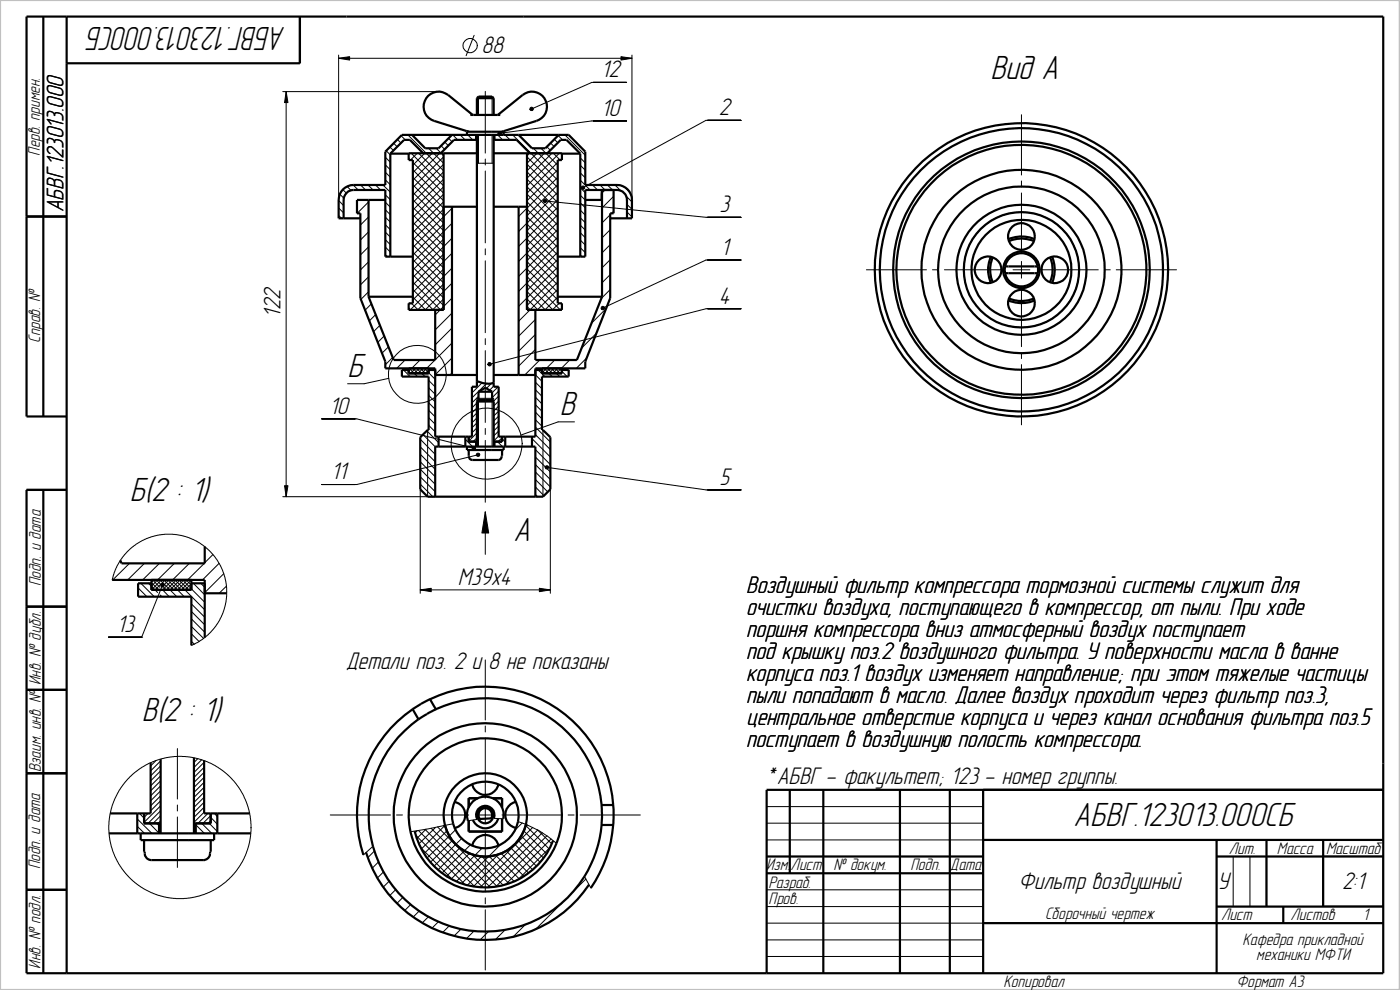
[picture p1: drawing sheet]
<svg xmlns="http://www.w3.org/2000/svg" width="297mm" height="210mm" viewBox="0 0 297 210" stroke-linecap="round" stroke-linejoin="round" font-family="sans-serif">
<g fill="none" stroke="#000" stroke-width=".21">
<path d="M60 19.4h33M60.7 19.4v86M71.8 11.7v30.7M71.8 12.4h62.3M100.6 7.5l-1.7 4.3M103 19.4v13.1M132.9 17.5h-7.3l-12.8 5.6M134.1 11.7v30.7M73.6 39.5l.9 .9M74.9 39.2l1.1 1.1M76.5 39.2l1.1 1.1M78.1 39.2l1.1 1.1"/>
<path d="M79.7 39.2l1 1.1M81.2 39.2l1.6 1.6M81.7 33.4l1.1 1M81.7 35l1.1 1M81.7 36.5l1.1 1.1M81.7 38.1l1.1 1.1M81.9 32l.9 .9M82.7 31.2l.8 .7M83.5 30.4l.8 .8M84.3 29.6l.7 .8M85.1 28.8l.9 .9M86.5 28.6l7.6 7.6"/>
<path d="M86.9 32.5l-.2 .3M87.2 32.5l6.9 6.9M87.6 34.5l6.5 6.5M87.6 37.6l6.5 6.6M87.6 39.2l6.5 6.6M87.6 36l6.5 6.6M88.5 32.5l-1.4 1.5-.4-.4M88.8 32.5l5.3 5.3M90.1 32.5l-2.5 2.6M90.9 31.5l3.2 3.1M91.7 32.5l-4.1 4.1M92.5 31.5l1.1 1"/>
<path d="M93.3 32.5l-5.7 5.7M93.6 30.9l.7 .8M93.6 32.5l.5 .6M94.1 33.3l-6.5 6.5M94.1 36.4l-6.5 6.6M94.1 39.6l-6.5 6.5M94.1 34.8l-6.5 6.6M94.1 38l-6.5 6.6M94.4 30.1l.7 .8M95.2 29.3l.7 .8M96.1 28.6l1 1.1M97.6 28.6l1.1 1.1"/>
<path d="M99.2 28.6l1.1 1.1M100.8 28.6l.2 .2M101.2 34.6h3.5M101.5 20.5v3.9M101.5 28.6v6M103 33.7v1.3M103 36.3v15.2M104.4 20.5v3.9M104.4 28.6v6M104.9 29.5l.1 .2M105.6 28.6l1 1.1M107.1 28.6l1.1 1.1"/>
<path d="M108.8 28.6l9.5 9.6M111.8 33.3l6.5 6.5M111.8 36.4l6.5 6.6M111.8 39.6l6.5 6.5M111.8 38l6.5 6.6M111.8 34.8l6.5 6.6M112.3 32.5l-.5 .6M113.2 31.5l5.1 5.1M113.9 32.5l-2.1 2.1M114.8 31.5l3.5 3.6M115.5 32.5l-3.7 3.7M116 31.1l.8 .8"/>
<path d="M116.8 30.4l.8 .7M117.1 32.5l-5.3 5.3M117.4 32.5l1.4 1.5 .4-.4M117.6 29.5l.8 .8M118.3 37.6l-8.3 8.3M118.3 34.5l-6.5 6.5M118.3 36l-6.5 6.6M118.3 39.2l-6.5 6.6M118.4 28.7l.9 1M118.7 32.5l-6.9 6.9M119 32.5l.2 .3M119.8 28.6l4.4 4.3"/>
<path d="M123.1 33.5l1.1 1M123.1 35.1l1.1 1M123.1 36.7l1.1 1M123.1 38.2l2.1 2.1M123.1 39.8l1.1 1.1M125.7 39.2l1.1 1.1M127.3 39.2l1.1 1.1-.7 .6M128.9 39.2l1.1 1.1M130.5 39.2l1.2 1.3M132.5 39.7l1.1 1.1M132.9 25.7h-7.3l-19.6 2.6M157.2 25.5h-7.4l-26.1 14.3"/>
<path d="M216.7 24.3v12.8M216.7 38.4v1.3M71.8 42.5l1.1 1.1M71.8 44.1l1.1 1.1M71.8 45.7l.7 .6M72.1 41.2l.8 .8M72.7 40.2l.8 .8M78.2 42.8l-2.4 2.5M78.2 46l-1.7 1.8M78.2 49.2l-1.7 1.7M78.2 52.4l-1.7 1.7M78.2 55.5l-1.7 1.8"/>
<path d="M78.2 58.7l-1.7 1.8M81.7 41.3l1.1 1.1M81.7 42.9l1.1 1M81.7 44.5l1.1 1.1M81.7 46.1l1.1 1M81.7 47.7l1.1 1M81.7 49.2l1.1 1.1M81.7 50.8l1.1 1.1M81.7 52.4l1.1 1.1M81.7 54l.5 .4M87.6 40.8l6.5 6.5M87.6 44l6.5 6.5"/>
<path d="M87.6 50.3l6.5 6.6M87.6 53.5l6.5 6.5M87.6 59.9l5.9 5.8M87.6 58.3l6.5 6.5M87.6 56.7l6.5 6.5M87.6 55.1l6.5 6.5M87.6 51.9l6.5 6.6M87.6 48.7l6.5 6.6M87.6 47.2l6.5 6.5M87.6 45.6l6.5 6.5M87.6 42.4l6.5 6.5M94.1 42.8l-6.5 6.5"/>
<path d="M94.1 41.2l-6.5 6.6M94.1 44.4l-6.5 6.5M94.1 47.5l-6.5 6.6M94.1 50.7l-6.5 6.6M94.1 53.9l-6.5 6.6M94.1 57.1l-6.5 6.5M95.9 44.2l-8.3 8.3M95.9 47.4l-8.3 8.3M95.9 50.5l-8.3 8.3M95.9 53.7l-8.3 8.3M95.9 56.9l-8.9 8.8M103 52.8v1.3"/>
<path d="M103 55.3v15.3M111.8 46l6.5 6.5M111.8 42.8l6.5 6.5M111.8 58.7l7.1 7M111.8 57.1l6.5 6.5M111.8 55.5l6.5 6.5M111.8 53.9l6.5 6.6M111.8 52.3l6.5 6.5M111.8 50.7l6.5 6.6M111.8 49.1l6.5 6.6M111.8 47.5l6.5 6.6M111.8 44.4l6.5 6.5"/>
<path d="M111.8 41.2l6.5 6.6M115.6 42.6l34.2 3.5h7.4M118.3 40.8l-8.3 8.3M118.3 44l-8.3 8.3M118.3 47.2l-8.3 8.3M118.3 50.3l-8.3 8.3M118.3 53.5l-8.3 8.3M118.3 56.7l-8.3 8.3M118.3 59.9l-8.3 8.3M118.3 42.4l-6.5 6.5M118.3 45.6l-6.5 6.5M118.3 48.7l-6.5 6.6"/>
<path d="M118.3 51.9l-6.5 6.6M118.3 55.1l-6.5 6.5M118.3 58.3l-6.5 6.5M123.1 41.4l1.1 1.1M123.1 43l1.1 1.1M123.1 44.6l1.1 1M123.1 46.2l1.1 1M123.1 47.8l1.1 1M123.1 49.4l1.1 1M123.1 50.9l1.1 1.1M123.1 52.5l1.1 1.1M123.1 54.1l.3 .3"/>
<path d="M129.5 45.6l-1.8 1.7M129.5 48.7l-1.8 1.8M129.5 51.9l-1.8 1.7M129.5 55.1l-1.8 1.7M129.5 58.3l-1.8 1.7M130.2 41.7l-2.5 2.4M130.2 44.8l-.4 .5M132.8 41.6l1.3 1.2M133 43.3l1.1 1.1M133 45l1.1 1M157.2 55.2h-7.4l-21.9 10.2M183.8 57.2h12.8"/>
<path d="M197.8 57.2h1.3M200.4 57.2h12.7M214.9 57.2h3.6M216.7 40.9v12.8M216.7 55.5v3.5M220.2 57.2h12.8M234.3 57.2h1.2M236.8 57.2h12.8M78.2 61.9l-1.7 1.6M78.8 64.4l-1.4 1.4M79.7 66.7l-1.3 1.4M80.6 69l-1.4 1.4"/>
<path d="M81.5 71.3l-1.4 1.3M82.4 73.6l-1.4 1.3M83.3 75.8l-1.6 1.6M85.3 79.8l.1 .1M85.6 78.5l1.4 1.4M85.9 76.4l-1.7 1.7M86.7 65.3l.4 .4M86.8 78.1l1.8 1.8M86.9 64.3l-.2 .2M87.3 64.3l1.4 1.4M87.6 63l2.7 2.7M87.6 61.4l4.3 4.3"/>
<path d="M87.6 78.1l1 1.1M88.1 78.1l-1 1.1-.4-.4M88.4 78.1l1.1 1.1M88.9 78.1l-1 1.1M89.1 76.4l-2.4 2.4M89.2 79.9h1.5M89.2 78.1l1.1 1.1 .6-.7M89.5 79.2l.7 .7M89.7 78.1l-1 1.1M90 78.1l2.3 2.4M90.8 78.1l.1 .2M91.9 78.5l.4 .4"/>
<path d="M92.3 76.4l-2.8 2.8M94.1 60.2l-5.5 5.5M94.1 63.4l-2.3 2.3M95.9 60.1l-5.7 5.6M95.9 63.2l-3.6 3.6M95.9 66.4l-3.6 3.6M95.9 69.6l-3.6 3.6M95.9 72.8l-3.6 3.5M95.9 75.9l-3.6 3.6M95.9 79.1l-.4 .4M103 71.8v1.3M103 74.4v15.2"/>
<path d="M111.8 65l.7 .7M111.8 63.4l2.3 2.3M111.8 61.8l3.9 3.9M111.8 60.2l5.5 5.5M113.6 67.8l-3.6 3.5M113.6 71l-3.6 3.5M113.6 74.1l-3.6 3.6M113.6 79.5l1.4 1.4M114.2 78.5l1.4 1.4M114.5 76.4l-3.2 3.1M115.1 78.1l-.1 .2M115.2 79.9h1.6"/>
<path d="M115.4 78.1l1.7 1.8M116.2 78.1l1 1.1M116.7 78.1l-1 1.1-.7-.7M117 78.1l1 1.1M117.5 78.1l-1 1.1M117.7 76.4l-2.7 2.7M117.8 78.1l1 1.1 .4-.4M118 79.2l.7 .7M118.3 63l-2.7 2.7M118.3 61.4l-4.3 4.3M118.3 78.1l-1 1.1M118.6 78.1l1.7 1.8"/>
<path d="M118.6 64.3l-1.4 1.4M119 64.3l.2 .2M119.2 65.3l-.4 .4M120.5 78.5l.1 .1M120.9 76.4l-2.9 2.8M124.5 75.9l-2.2 2.2M126.5 70.7l-3.1 3.1M128.6 65.4l-3.1 3.2M129.5 61.4l-1.9 1.9M157.2 65.5h-7.4l-45.9 11.8M204.9 60.4a12.2 12.2 0 0 1 10.7-15.3 12.2 12.2 0 0 1 13.3 13.2 12.2 12.2 0 0 1-15.4 10.7M216.7 60.8v12.7"/>
<path d="M216.7 74.8v1.3M216.7 77.3v12.8M68.3 88.9h7.4l24.8 6.2M82.5 80.3l-5.2 1.1h-3.6M89.2 99.5l3.1 3.2M89.2 98l3.1 3.1M89.2 96.4l3.1 3.2M89.2 94.8l3.1 3.2M89.2 93.2l3.1 3.2M89.7 92.2l2.6 2.6M90.6 91.4l2.4 2.5M90.7 91.2v14.2"/>
<path d="M90.9 80.7l1.4 1.4M90.9 90.2l1.4 1.4M90.9 88.6l1.4 1.4M90.9 87l1.4 1.4M90.9 85.4l1.4 1.4M90.9 83.9l1.4 1.4M90.9 82.3l1.4 1.4M98.7 93.2l1.5 1.5M100.4 82l-.3 .3M100.8 93.7l.2 .2M101.2 93.7v-9.2h3.5v9.2M101.2 86.5l-1.1 1.1"/>
<path d="M101.2 89.7l-1.1 1.1M101.2 92.9l-.8 .8M101.2 91.8l-1.8 1.8M101.2 90.8l-1.1 1M101.2 88.6l-1.1 1.1M101.2 87.6l-1.1 1M101.2 85.5l-1.1 1M101.4 96.5l-25.7 6.3h-7.4M101.5 80.9l-.3 .3M101.5 84.1l-1.4 1.4M101.5 84.8v9.9M102.3 81.2l-2.2 2.2"/>
<path d="M103 90.9v1.3M103 93.4v13.2M103.2 81.4l-3.1 3M104.3 81.3l-1.1 1.1M104.4 84.8v9.9M104.7 81.9l-.8 .9M104.9 94.6l.1 .1M105.5 93.7l1.1 1M105.7 82l-1.3 1.3M105.8 85.1l-1.1 1M105.8 88.3l-1.1 1M105.8 91.4l-1.1 1.1"/>
<path d="M105.8 92.5l-1.1 1.1M105.8 90.4l-1.1 1M105.8 89.3l-1.1 1.1M105.8 87.2l-1.1 1.1M105.8 86.1l-1.1 1.1M105.8 84l-1.1 1.1M105.8 83l-1.4 1.4M106.5 92.9l-.8 .8M106.5 93l.7 .8M112.9 94.7h.1M112.9 93l3.9 3.9M113.6 89l1.4 1.4"/>
<path d="M113.6 98.6l3.2 3.1M113.6 96.9l3.2 3.2M113.6 95.4l3.2 3.2M113.6 92.2l3.2 3.2M113.6 90.6l3.2 3.2M113.6 87.4l1.4 1.5M113.6 85.9l1.4 1.3M113.6 84.2l1.4 1.5M113.6 82.7l1.4 1.4M113.6 81.1l1.4 1.4M115.2 91.2v14.2M116 99.1l33.8 4.8h7.4"/>
<path d="M121.9 89.5h-3.5l-7.9 2.8M27.5 119.5l-3.6 3.5M30.6 119.5l-3.5 3.5M33.8 119.5l-3.5 3.5M37 119.5l-4.9 4.8M40.2 119.5l-5.7 5.6 1.4 1.5M43.3 119.5l-5.6 5.6M43.6 116.1l-.2 .1M45.2 117.6l-1.8 1.8M46.5 119.5l-3.5 3.5M60 105.4h32.3M89.2 102.7l2.6 2.7"/>
<path d="M89.2 101.1l3.1 3.2M89.2 103.8v22.1M103 108.6v9M113.6 104.9l.4 .5M113.6 103.3l1.8 1.9M113.6 101.7l2.6 2.7M113.6 100.1l3.2 3.2M116.8 103.8v22.1M23 135.2h7.1M23.8 123l1-2.8 1.7-2.6 1.3-1.4 1.1-.8 1.4-.8 1.8-.7 2.9-.6h1.6l1.8 .3 2.6 .8 2.4 1.5 1.3 1.2 .9 1.1 1.1 1.7 .6 1.3 .5 1.4 .2 1.6v3.4l-.7 2.5-1.6 2.8-1.5 1.8-1.2 .9-2.4 1.3M29.3 126.3l.2 .3M29.3 124.7l1.9 1.9"/>
<path d="M29.9 123.7l2.8 2.9M30.1 135.2h.1M31.5 123.7l1.9 2M32.1 123.6l1.6 1.5M32.4 123l1.5 1.6M32.6 123l-.5 .6M33.1 123l1.1 1.1M34 123l2.1 2.1M34 126.2l.3 .4M34.2 123l-2.1 2.1M34.5 124.2l-4.4 11M34.7 124.6l.6 .5"/>
<path d="M34.8 123l2.1 2.1 2.1-2.1M35.1 123l-2.2 2.1M35.6 123l2.1 2.1M35.8 123l-1.2 1.2M36.1 125.1l1.4 1.5M36.3 123l2.1 2.1M37.1 123l2.1 2.1M37.4 123l-2.1 2.1M37.7 125.1l1.4 1.5M37.9 123l2.1 2.1 .6-.5M38.2 123l-2.1 2.1M38.7 123l4.7 4.8"/>
<path d="M39.2 125.1l4.2 4.3M39.5 123l1.1 1.1M40.3 123l.3 .4M40.6 129.7l2.8 2.8M40.6 128.1l2.8 2.8M40.6 123l-2.1 2.1M40.6 123.8l-1.4 1.3M40.6 136.1l.6 .6M40.6 134.5l1.6 1.6M40.6 132.9l2.6 2.5M40.6 131.3l2.8 2.8M41 123.7l2.4 2.5"/>
<path d="M42.6 123.7l.8 .9M47.5 121.7l-4.1 4M48 124.3l-1.5 1.6M89.2 125.1h27.6M103 140v12.7M37.6 158.8v10.7M103 154v1.3M103 156.5v12.8M29.1 173.7l3.1 3.1M29.1 175.3l1.5 1.5M29.6 172.6l1 1M31.4 172.6l-.8 .8"/>
<path d="M31.7 174.7l2 2M33.1 161.3l-1.1 1.2M33.3 174.7l.4 .4M34.1 174.1l-.6 .6M34.1 173.1l-1.6 1.6M34.1 172l-2.7 2.7M34.1 170.9l-3.5 3.6M34.1 169.9l-2.1 2.1M34.1 168.8l-2.1 2.1M34.1 167.8l-2.1 2.1M34.1 166.7l-2.1 2.1M34.1 165.7l-2.1 2.1"/>
<path d="M34.1 164.6l-2.1 2.1M34.1 163.5l-2.1 2.2M34.1 162.5l-2.1 2.1M34.1 161.4l-2.1 2.1M37.6 170.8v1.2M37.6 173.3v10.7M41.5 175l1.8 1.8M41.5 176.6l.2 .2M42 161l-.9 .8M42.8 161.2l-1.7 1.6M42.8 174.7l2.1 2.1M43.3 172.3l-2.2 2.2"/>
<path d="M43.3 171.2l-2.2 2.2M43.3 170.2l-2.2 2.1M43.3 169.1l-2.2 2.2M43.3 168.1l-2.2 2.1M43.3 167l-2.2 2.2M43.3 165.9l-2.2 2.2M43.3 164.9l-2.2 2.1M43.3 163.8l-2.2 2.2M43.3 162.8l-2.2 2.1M43.3 161.7l-2.2 2.2M44.1 172.6l-2.1 2.1M44.4 174.7l1.7 1.7"/>
<path d="M44.7 174.1l-.6 .6M44.7 173l-1.6 1.7M44.7 173.4l1.4 1.4M45.5 172.6l.6 .6M70.1 172.9h12.7M79.1 179.5l-2 1.9M84.1 172.9h1.3M86.7 172.9h12.7M88.2 177.2l10.5 10.5M88.5 176.2l-.4 .5M88.8 176.2l11.9 11.9M89.2 179.7l6.9 6.9"/>
<path d="M90.2 175.9l12.2 12.4M90.4 175.9l-2 2M91.5 175.7l12.5 12.5M92.4 175.6l-3.5 3.4M92.8 175.4l12.7 12.6M94.1 175.2l.4 .4M94.4 175.1l-5 5M94.8 176.3l-4.8 4.8M96 178.3l-4.7 4.6M96.1 174.8l-9 1.6M96.6 176l-6 6M97.5 179.9l-4.6 4.6"/>
<path d="M98 177.9l-5.9 5.9M99.8 179.2l-6 6M101.2 172.9h3.5M101.3 173.8l-2 .3M101.6 173.3a1.45 1.45 0 0 1 1.5-1.8 1.45 1.45 0 0 1 1.1 2.1M102.1 173.7l-.4 .4M102.3 179.9l-6.6 6.6M103 171.1v3.6M103 176.4v12.8M104.8 173.6l2 .1M106.2 179.2l-8.2 8.2M106.5 172.9h12.8"/>
<path d="M108.4 179.9l4.6 4.6M109.2 179.1l4.6 4.7M109.9 174.3a21.8 21.8 0 0 1 8.2 4.6M109.9 178.3l4.7 4.6M110.6 177.3l4.7 4.7M110.8 174.6l-1.5 1.5M111.1 176.3l4.9 4.8M111.5 175.1l5 5M111.9 175l-.5 .6M113 175.5l-12.5 12.5M114 176l3.1 3M114.1 176.1l-12.2 12.1"/>
<path d="M115.1 176.7l-11.6 11.6M116 177.3l-10.8 10.8M116.7 179.7l-6.8 6.9M116.9 178l-9.7 9.7M120.5 172.9h1.3M123.1 172.9h12.7M162.6 174.6h46M162.6 178.2h46M162.6 171.1h46M208.5 167.6h84.9v10.5h-84.9zM79.4 180.6l-1.4 1.3M80.3 182.8l-1.3 1.4"/>
<path d="M81.4 185l-1.3 1.3M82.6 186.9l-1.3 1.3M83.9 188.7l-1.2 1.3M85.5 190.4l-1.3 1.2M87.1 191.9l-1.2 1.3M88.9 193.3l-1.2 1.2M90.9 194.5l-1.3 1.3M93 195.5l-1.3 1.4M95.3 196.4l-1.4 1.4M97.8 197.1l-1.4 1.4M99.6 181.1l-4.9 4.8M100.2 181.3l6.6 6.5"/>
<path d="M100.5 197.5l-1.5 1.6M102.1 181.7l-5.3 5.3M102.2 181.7l5.7 5.7M103 190.5v1.2M103 193v12.8M103.6 197.6l-1.7 1.8M103.8 181.7l5.3 5.3M105.2 181.4l5 5.1M105.7 181.3l-6.6 6.5M106.3 181.1l4.9 4.8M107.1 197.3l-2 2M107.4 180.5l4.7 4.7"/>
<path d="M111.5 196.1l-2.7 2.7M119.3 191.5l-5.7 5.7M124 185.9l1.3 2.5M124.3 186.5l-2.7 2.7M162.6 199.4h46M162.6 192.3h46M162.6 188.8h46M208.6 195.8v-17.7h49.5v17.7h-95.5M261.6 181.7v10.6M265.2 181.7v10.6M280.7 181.7h-12.1v10.6h12.1v-10.6h12.7v10.5h-12.7M162.6 202.9h46"/>
<circle cx="99.8" cy="9.7" r="1.51"/>
<circle cx="88.5" cy="79.4" r="6.2"/>
<circle cx="103.2" cy="94.1" r="7.5"/>
<circle cx="38.2" cy="175.5" r="15.1"/>
</g>
<path d="M0 0h297v210h-297z" fill="none" stroke="#c0c0c0" stroke-width=".47"/>
<g fill="none" stroke="#000" stroke-width=".47">
<path d="M9.2 3.5v84.8M14.1 3.5v203M63.6 3.5v9.9h-49.5M82.8 32.6v21.8M82.8 32.6h3.9M86.7 32.5h7.4v33.2h-7.4v-1.4h.9v-30.3h-.9zM87.4 28.6h8.5M87.4 28.6h-2.1l-3.6 3.6v7h-6.7a3.2 3.2 0 0 0-3.2 3.2v3.9h1.1M87.4 28.6l2.8 2.9h2.8l2.9-2.9M89.8 32.5l-2.8-2.8h-1.3l-2.9 2.9M94.1 32.5h7.1M95.9 28.6h3.2"/>
<path d="M99.1 28.6v-.7h7.7v.7M99.1 28.6h7.7M99.8 24.4h6.3M100.3 24.4l-5.2-4.2a3.2 3.2 0 0 0-4.8 .9 3.2 3.2 0 0 0 1.8 4.6l7.3 2.2M101 29.7h.2M101 28.6v1.1M101 29.7h-4.7l-2.8 2.8M101.2 20.8l.3-.3h2.9l.3 .3M101.2 20.8v3.6M101.2 28.6v53.4h-1.1v10.6h-1.4M101.2 20.8h3.5M104.7 29.7h.2"/>
<path d="M104.7 20.8v3.6M104.7 28.6v53.4h1.1v10.6h1.4M104.7 32.5h7.1M104.9 28.6v1.1M104.9 29.7h4.7l2.8 2.8M105.6 24.4l5.3-4.2a3.2 3.2 0 0 1 4.8 .9 3.2 3.2 0 0 1-1.9 4.6l-7.3 2.2M106.8 28.6h3.2M110 28.6l2.9 2.9h2.8l2.8-2.9M110 28.6h8.5M111.8 32.5h7.4v1.5h-.9v30.3h.9v1.4h-7.4zM116.1 32.5l2.9-2.8h1.2l2.9 2.9M118.5 28.6h2.1l3.6 3.6v7h6.7a3.2 3.2 0 0 1 3.2 3.2v3.9h-1.1"/>
<path d="M119.2 32.6h3.9M123.1 32.6v21.8M5.6 45.9h8.5M72.9 46.3v-3.9a2.17 2.17 0 0 1 2.1-2.1h6.7v14.1h1.1M72.9 46.3h3.6M78.2 42.4h3.5M78.2 42.4h-2.5v2.9h.8v17.9l5.2 13.5v1.4h10.6v14.5h.7M78.2 42.4v20.5M82.8 54.4h4.8M94.1 43.9h1.8M95.9 43.9h5.3M95.9 43.9v35.6"/>
<path d="M104.7 43.9h5.3M110 43.9v35.6M110 43.9h1.8M118.3 54.4h4.8M124.2 42.4h3.4l.1-2.1v22.6M129.5 46.3h3.5M130.2 40.3v5h-.7v17.9l-5.3 13.5v1.4h-10.6v14.5h-.7M133 46.3v-3.9a2.17 2.17 0 0 0-2.1-2.1h-6.7v14.1h-1.1M210.2 54.5a7 7 0 0 0 0 5.5M210.6 54.6a6.5 6.5 0 0 0 0 5.3M213.2 56.5h7M213.2 58a3.5 3.5 0 0 0 3.5 2.8 3.5 3.5 0 0 0 3.5-2.8"/>
<path d="M213.2 56.5a3.5 3.5 0 0 1 3.5-2.8 3.5 3.5 0 0 1 3.5 2.8M213.2 58h7M213.2 56.5v1.5M213.9 50.7a7.2 7.2 0 0 1 5.6 0M214 51.1a6.6 6.6 0 0 1 5.3 0M220.2 56.5v1.5M222.8 54.6a6.6 6.6 0 0 1 0 5.3M223.2 54.5a7.3 7.3 0 0 1 0 5.5M78.2 62.9l5.3 13.5h8.8v-10.7M78.2 62.9h9.4M86.7 78.5h-1.4v1.4h5.6v11.3h-.2l-1.5 1.6v11l1.5 1.6h1.6M86.7 78.1v1.1h4.2v-1.1"/>
<path d="M90.9 78.5h1.4M92.3 79.5h3.6M95.9 79.5h5.3M104.7 79.5h5.3M110 79.5h3.6M113.6 78.5h1.4M115 78.1v1.1h4.2v-1.1M118.3 62.9h9.4M119.2 78.5h1.4v1.4h-5.6v11.3h.2l1.6 1.6v11l-1.6 1.6h-1.6M127.7 62.9l-5.3 13.5h-8.8v-10.7M213.9 63.8a7.2 7.2 0 0 0 5.6 0M214 63.3a6.8 6.8 0 0 0 5.3 0"/>
<path d="M14.1 88.3h-8.5v-84.8h287.9v203h-287.9v-102.6h8.5M93 94.7h-.7v10.7M93 92.6v2.1M93 92.6h5.7M93 94.7h5.7M98.7 94.7h.4M98.7 92.6v2.1M99.1 94.7v.8h7.7v-.8M99.1 94.7h7.7M99.4 92.6v1.1h1.8M99.4 95.5v1.2M101 93.7v1"/>
<path d="M101.2 80.9a5.1 5.1 0 0 0 3.5 .3M101.2 85.2h3.5M101.2 85.2v9.5M101.5 84.8h2.9M101.5 84.8l-.3 .4M101.5 83.1l1.5-.8 1.4 .8M101.5 83.1v1.7M101.5 83.1h2.9M104.4 84.8l.3 .4M104.4 83.1v1.7M104.7 85.2v9.5M104.9 93.7v1"/>
<path d="M106.5 95.5v1.2l-.2 .5a.94 .94 0 0 1-1.2 .4h-4.9l-.5-.3-.2-.6M106.5 92.6v1.1h-1.8M106.8 94.7h.4M107.2 92.6h5.7M107.2 92.6v2.1M107.2 94.7h5.7M112.9 94.7h.7v10.7M112.9 92.6v2.1M9.2 103.9v102.6M43.4 116v3.5h-17.6l-.3-.6M92.3 105.4h21.3M5.6 128.7h8.5"/>
<path d="M23.8 123h19.6v12.3M32.1 123.7h-2.8v2.9h11.3v10.3M32.1 123v2.1h8.5v-2.1M40.6 123.7h2.8M43.4 125.9h4.7M5.6 146.3h8.5M87.5 150.5l1.3 2.1M87.5 150.5a27.2 27.2 0 0 0-10.4 30.9M88.8 152.6a24.8 24.8 0 0 0 1.8 41.7 24.8 24.8 0 0 0 37-19.3M91.2 148.3l-3.7 2.2M91.2 148.3l1.3 2.2M91.2 148.3a27.2 27.2 0 0 1 38.9 22.5"/>
<path d="M92.5 150.5l-3.7 2.1M92.5 150.5a24.8 24.8 0 0 1 35.1 20.3M5.6 164h8.5M23.1 176.8h6M23.4 172.6h5.7M29.1 176.8h.7M29.1 172.6v4.2M29.8 176.8h15.6M29.8 176.8v1.4h15.6v-1.4M30.6 178.2v2.5h.1a1.56 1.56 0 0 0 1.9 1.8h6.3a16.9 16.9 0 0 0 4.9-.2 1.54 1.54 0 0 0 .8-1.6h.1v-2.5M30.6 172.6v2.1h3.5M32 161.8v10.8h-2.9"/>
<path d="M33.7 174.7v2.1M34.1 161v15.8M41.1 160.7v16.1M41.5 174.7v2.1M43.3 161.3v11.3h2.8M44.7 172.6v2.1h-3.6M45.4 176.8h.7M46.1 172.6h6.9M46.1 172.6v4.2M46.1 176.8h7.1M88 176.3a15.4 15.4 0 0 0 13.9 11.9 15.4 15.4 0 0 0 15.4-9.9M96.4 170.1a2.83 2.83 0 0 1 2.3 2.8 2.83 2.83 0 0 1-2.3 2.7"/>
<path d="M100.2 166.4a2.82 2.82 0 0 0 2.8 2.3 2.82 2.82 0 0 0 2.7-2.3M100.2 179.4a2.82 2.82 0 0 1 2.8-2.3 2.82 2.82 0 0 1 2.7 2.3M101.3 169.3h-1.9v2M101.8 173.7l-.4 .1M104.2 173.6a1.45 1.45 0 0 0-1.3-2.2 1.45 1.45 0 0 0-1.1 2.3M104.2 173.6l-2.4 .1M104.6 173.6a1.76 1.76 0 0 0-1.8-2.5 1.76 1.76 0 0 0-1.4 2.7M104.6 173.6a1.73 1.73 0 0 1-1.5 1.1 1.73 1.73 0 0 1-1.7-.9M104.6 173.6h-.4M104.6 169.3h1.9v2M104.8 173.6a1.95 1.95 0 0 0-1.9-2.7 1.95 1.95 0 0 0-1.6 2.9M105.7 173.7a2.81 2.81 0 0 1-2.6 2 2.81 2.81 0 0 1-2.8-1.8"/>
<path d="M106.5 173.7v2.7h-7.1v-2.3M106.8 173.7a3.9 3.9 0 0 0-4.1-4.7 3.9 3.9 0 0 0-3.4 5.1M109.5 170.1a2.82 2.82 0 0 0-2.3 2.8 2.82 2.82 0 0 0 2.3 2.7M127.6 170.8v4.2M127.6 175h2.5M127.6 170.8h2.5M130.1 170.8v4.2M130.1 175a27.3 27.3 0 0 1-4.8 13.4M167.6 167.6v17.7M174.7 167.6v38.9M190.9 167.6v38.9M201.5 167.6v38.9"/>
<path d="M208.6 167.6v38.9M208.6 178.2h84.9M258.1 178.2v28.3M268.7 178.2v14.1M280.7 178.2v14.1M293.5 167.6h-130.9v38.9M5.6 188.8h8.5M77.6 180.8a26.5 26.5 0 0 0 21.5 18.3 26.5 26.5 0 0 0 25.9-11.4M162.6 181.7h46M162.6 185.3h46M208.6 195.8h84.9M258.1 181.7h35.4"/>
<path d="M258.1 192.3h35.4M272.2 192.3v3.5"/>
<circle cx="209.6" cy="57.2" r="2.84"/>
<circle cx="216.7" cy="57.2" r="26.5"/>
<circle cx="216.7" cy="57.2" r="10.6"/>
<circle cx="216.7" cy="57.2" r="31.1"/>
<circle cx="216.7" cy="57.2" r="3.9"/>
<circle cx="216.7" cy="57.2" r="17.7"/>
<circle cx="216.7" cy="50.2" r="2.84"/>
<circle cx="216.7" cy="57.2" r="12.2"/>
<circle cx="216.7" cy="57.2" r="21.2"/>
<circle cx="216.7" cy="57.2" r="27.2"/>
<circle cx="216.7" cy="57.2" r="13.8"/>
<circle cx="216.7" cy="57.2" r="30.1"/>
<circle cx="223.8" cy="57.2" r="2.84"/>
<circle cx="216.7" cy="64.3" r="2.84"/>
<circle cx="103" cy="172.9" r="7.1"/>
<circle cx="103" cy="172.9" r="16.3"/>
<circle cx="103" cy="172.9" r="8.8"/>
<circle cx="103" cy="172.9" r="19.5"/>
</g>
<g fill="#000" stroke="#000" stroke-width=".21">
<path d="M60.7 19.4l.4 2.4h-.7zM71.8 12.4l2.4-.4v.7zM131.7 12l2.4 .4-2.4 .3zM60.4 103h.7l-.4 2.4zM103 108.6l.7 4.5h-1.5zM89.2 125.1l2.3-.3v.7zM114.4 124.8l2.4 .3-2.4 .4z"/>
<path d="M105.7 28.1a.36 .36 0 0 1 .6 0 .36 .36 0 0 1-.2 .5 .36 .36 0 0 1-.4-.3h.3h-.3z" fill-rule="evenodd"/>
<path d="M112.5 22.9a.37 .37 0 0 1 .6 0 .37 .37 0 0 1-.1 .5 .37 .37 0 0 1-.6-.2l.4-.1-.4 .1z" fill-rule="evenodd"/>
<path d="M123.4 39.6a.36 .36 0 0 1 .5 0 .36 .36 0 0 1 0 .5 .36 .36 0 0 1-.5-.1l.3-.2-.3 .2z" fill-rule="evenodd"/>
<path d="M115.4 42.3a.37 .37 0 0 1 .6 .2 .37 .37 0 0 1-.3 .5 .37 .37 0 0 1-.4-.4h.3h-.3z" fill-rule="evenodd"/>
<path d="M103.6 77a.37 .37 0 0 1 .6 .1 .37 .37 0 0 1-.2 .5 .37 .37 0 0 1-.5-.3h.4h-.4z" fill-rule="evenodd"/>
<path d="M127.6 65.1a.37 .37 0 0 1 .6 0 .37 .37 0 0 1-.1 .6 .37 .37 0 0 1-.5-.2l.3-.1-.3 .1z" fill-rule="evenodd"/>
<path d="M100.2 94.9l.6-.1 .1 .4-.4-.1 .4 .1a.36 .36 0 0 1-.5 .2 .36 .36 0 0 1-.2-.5z" fill-rule="evenodd"/>
<path d="M101.1 96.3l.4-.2 .3 .3-.4 .1 .4-.1a.36 .36 0 0 1-.4 .4 .36 .36 0 0 1-.3-.5z" fill-rule="evenodd"/>
<path d="M115.7 99a.36 .36 0 0 1 .6-.1 .36 .36 0 0 1-.2 .6 .36 .36 0 0 1-.4-.4h.3h-.3z" fill-rule="evenodd"/>
<path d="M34.2 123.9l.4-.1-.1 .4 .1-.4a.37 .37 0 0 1 .2 .5 .37 .37 0 0 1-.6 .2 .37 .37 0 0 1 0-.6z" fill-rule="evenodd"/>
</g>
<g font-size="7.2">
<text x="60.5" y="5.8" transform="rotate(-180 60.5 5.8)">АБВГ.123013.000СБ</text>
<text x="210.1" y="16.8">Вид А</text>
<text x="73.7" y="80">Б</text>
<text x="118.8" y="88">В</text>
<text x="27.5" y="106.3">Б(2 : 1)</text>
<text x="109" y="114.8">А</text>
<text x="30.1" y="153">В(2 : 1)</text>
<text x="227.8" y="175.3">АБВГ.123013.000СБ</text>
</g>
<g font-size="5.1">
<text x="102.2" y="11.3">88</text>
<text x="127.6" y="16.4">12</text>
<text x="127.6" y="24.6">10</text>
<text x="152.5" y="24.4">2</text>
<text x="13.5" y="45" transform="rotate(-90 13.5 45)">АБВГ.123013.000</text>
<text x="152.7" y="45">3</text>
<text x="152.9" y="54.1">1</text>
<text x="152.5" y="64.4">4</text>
<text x="59.5" y="67.4" transform="rotate(-90 59.5 67.4)">122</text>
<text x="69.9" y="87.8">10</text>
<text x="70.3" y="101.7">11</text>
<text x="152.7" y="102.8">5</text>
<text x="97.1" y="124">M39x4</text>
<text x="158.3" y="125.9">Воздушный фильтр компрессора тормозной системы служит для</text>
<text x="158.3" y="130.6">очистки воздуха, поступающего в компрессор, от пыли. При ходе</text>
<text x="24.8" y="134.1">13</text>
<text x="158.3" y="135.2">поршня компрессора вниз атмосферный воздух поступает</text>
<text x="73.4" y="142">Детали поз. 2 и 8 не показаны</text>
<text x="158.3" y="139.9">под крышку поз.2 воздушного фильтра. У поверхности масла в ванне</text>
<text x="158.3" y="144.5">корпуса поз.1 воздух изменяет направление; при этом тяжелые частицы</text>
<text x="158.3" y="149.2">пыли попадают в масло. Далее воздух проходит через фильтр поз.3,</text>
<text x="158.3" y="153.8">центральное отверстие корпуса и через канал основания фильтра поз.5</text>
<text x="158.3" y="158.5">поступает в воздушную полость компрессора.</text>
<text x="162.6" y="166.4">*АБВГ - факультет; 123 - номер группы.</text>
<text x="216.1" y="188.7">Фильтр воздушный</text>
<text x="258.3" y="188.6">У</text>
<text x="284.8" y="188.7">2:1</text>
</g>
<g font-size="3.6">
<text x="8.4" y="33.1" transform="rotate(-90 8.4 33.1)">Перв. примен.</text>
<text x="8.5" y="72.7" transform="rotate(-90 8.5 72.7)">Справ. №</text>
<text x="8.6" y="124.3" transform="rotate(-90 8.6 124.3)">Подп. и дата</text>
<text x="8.6" y="163.8" transform="rotate(-90 8.6 163.8)">Взаим. инв. № Инв. № дубл.</text>
<text x="8.6" y="184.4" transform="rotate(-90 8.6 184.4)">Подп. и дата</text>
<text x="162.6" y="184.7">Изм.Лист № докум.</text>
<text x="193.2" y="184.7">Подп. Дата</text>
<text x="260.7" y="181.1">Лит.</text>
<text x="270.9" y="181.1">Масса</text>
<text x="281.4" y="181.1">Масштаб</text>
<text x="163" y="188.4">Разраб.</text>
<text x="163.1" y="191.9">Пров.</text>
<text x="221.7" y="194.9">Сборочный чертеж</text>
<text x="259" y="195.1">Лист</text>
<text x="273.8" y="195.1">Листов</text>
<text x="289.1" y="195.1">1</text>
<text x="263.6" y="200.5">Кафедра прикладной</text>
<text x="266.5" y="203.8">механики МФТИ</text>
<text x="8.6" y="205.5" transform="rotate(-90 8.6 205.5)">Инв. № подл.</text>
<text x="212.9" y="209.5">Копировал</text>
<text x="262.3" y="209.5">Формат А3</text>
</g>
</svg>
